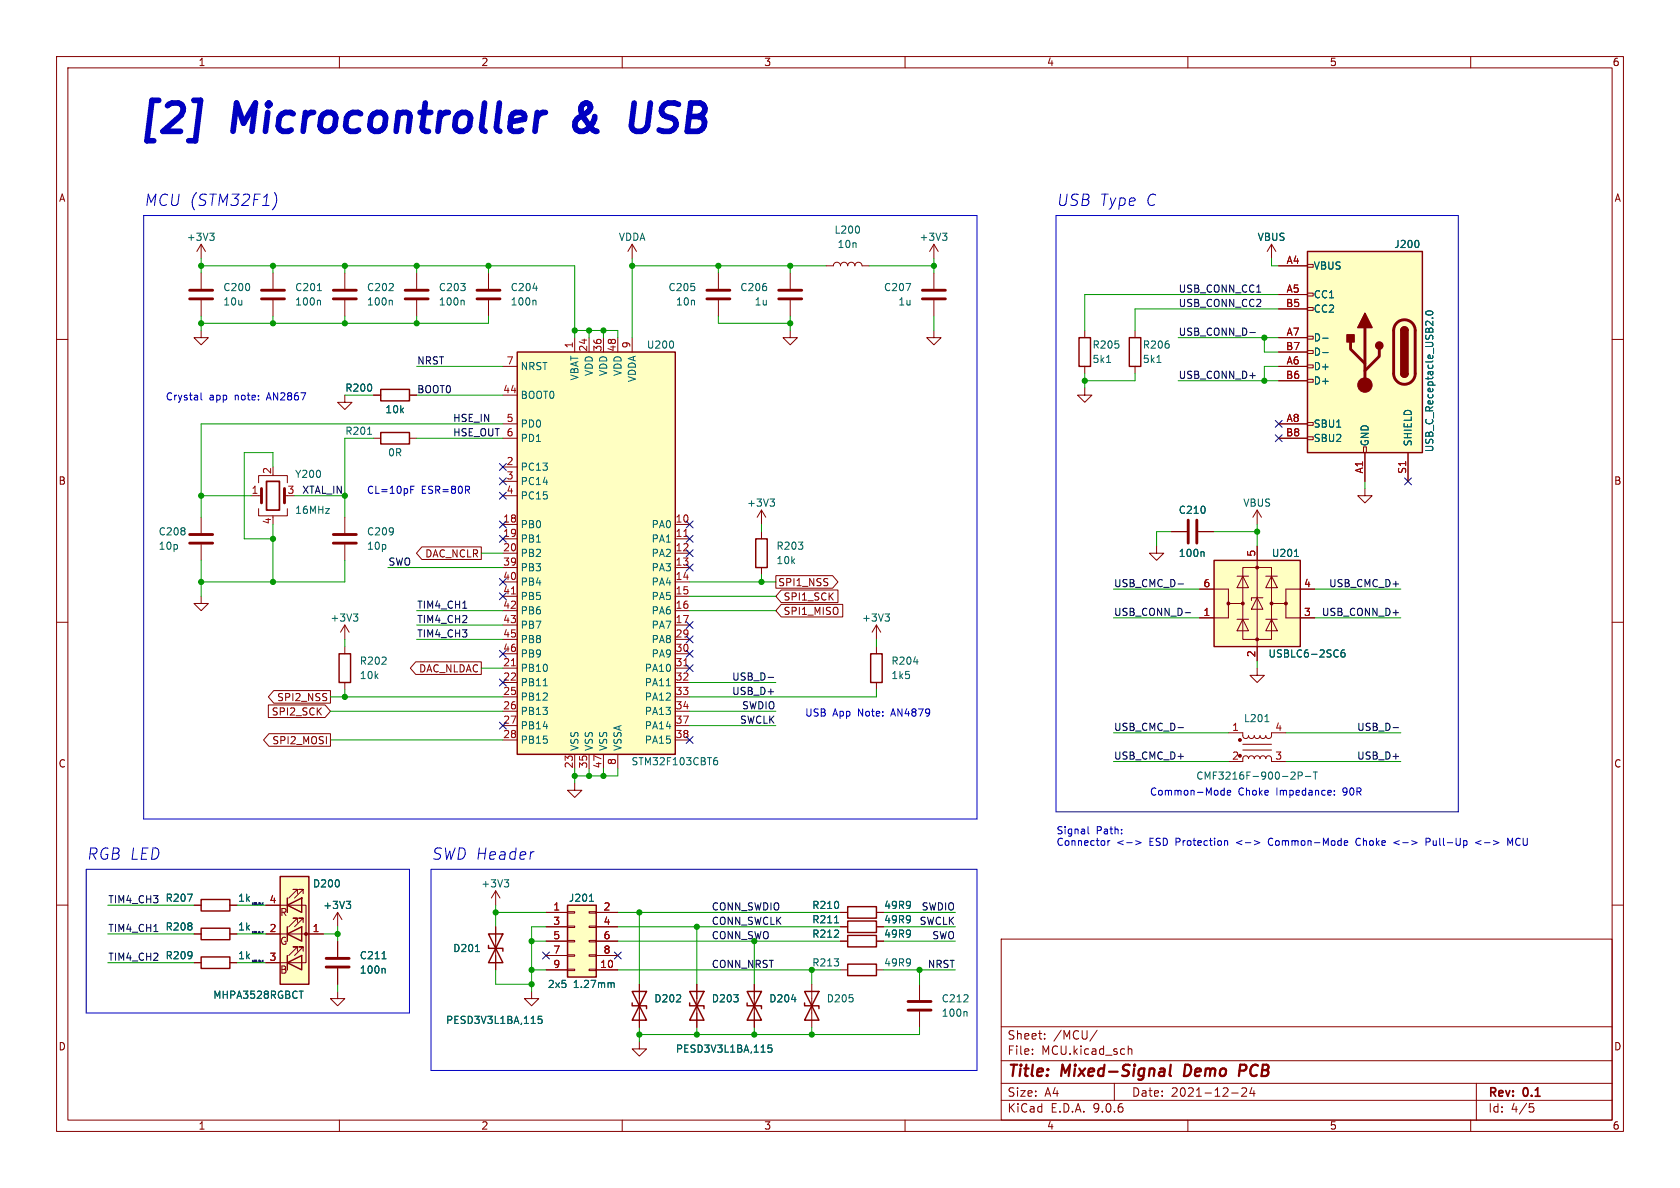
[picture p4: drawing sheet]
<svg xmlns="http://www.w3.org/2000/svg" width="297mm" height="210mm" viewBox="0 0 297 210" stroke-linecap="round" stroke-linejoin="round" font-family="sans-serif">
<g fill="none" stroke="#840000" stroke-width=".18">
<path d="M10 10h277v190h-277zM12 12h273v186h-273zM60 10v2M110 10v2M160 10v2M210 10v2M260 10v2M191.8 58.4v1.3M10 60h2M66 69.9h1.3M72.4 69.9h1.3M191.8 64.8v1.2"/>
<path d="M285 60h2M10 110h2M285 110h2M10 160h2M59.7 161.3l.8 1.3M59.7 161.3l-.8 1.3M59.7 161.3v2.5M177 166h108v32h-108zM285 160h2M60 198v2M110 198v2M160 198v2"/>
<path d="M177 194.5h108M177 191.5h108M177 187.5h108M177 181.5h108M182.5 186.3v.1M182.5 185.5v.1M184.7 183.6v.1M184.7 182.8v.1M194 182.1l-1.3 2M197 191.5v3M199.5 184.9v1.5M199.5 185.5l.2-.1 .3 .1 .1 .9"/>
<path d="M210 198v2M217.7 193.2h1.2M219.5 192.4l.6-.1 .2 .1 .1 .3-.9 1.1h.9M221.3 192.2l-.3 1.1h.9M221.7 192.8v1M260 198v2M261 191.5v6.5M270.4 195.1h.7M270.5 195.7h.4l.3 .3-.2 .5-.5 .1"/>
</g>
<path d="M207 188.2l-.2 1.7 .2 .3M209.6 188.2l-.3 2h.5M220 188.2h-.7l-.3 2M220.1 189.2l-1 .1" fill="none" stroke="#840000" stroke-width=".4"/>
<path d="M190.8 59.7h2v5.1h-2zM67.3 68.8h5.1v2.1h-5.1z" fill="none" stroke="#840000" stroke-width=".25"/>
<path d="M195.6 64.1h.8M61.2 159.3h.8l-.4 .5M61.7 159.8l.3 .3v.3l-.3 .2" fill="none" stroke="#006464" stroke-width=".18"/>
<path d="M231.1 44.5h20.4v35.5h-20.4z" fill="#ffffc2"/>
<g fill="none" stroke="#840000" stroke-width=".18">
<path d="M127 48.3v2.8M127 53.1v2.8M139.7 58.4v1.3h-1.3l1.3 1.3 1.3-1.3h-1.3M146 47h1.3a.64 .64 0 0 1 .7-.6 .64 .64 0 0 1 .6 .6 .64 .64 0 0 1 .6-.6 .64 .64 0 0 1 .7 .6 .64 .64 0 0 1 .6-.6 .64 .64 0 0 1 .6 .6 .64 .64 0 0 1 .7-.6 .64 .64 0 0 1 .6 .6h1.3M165.1 58.4v1.3h-1.3l1.3 1.3 1.3-1.3h-1.3M200.7 58.4v1.3M224.8 43.2l-.8 1.3M224.8 43.2l.8 1.3M224.8 43.2v2.5M226.1 47h5M226.1 52.1h5M226.1 54.6h5"/>
<path d="M226.1 59.7h5M231.1 46.7h1.1v.5h-1.1zM231.1 51.8h1.1v.5h-1.1zM231.1 54.4h1.1v.5h-1.1zM231.1 59.4h1.1v.5h-1.1zM200.7 64.8v1.2M226.1 62.2h5M226.1 64.8h5M226.1 67.3h5M226.1 74.9h5M226.1 77.5h5M231.1 62h1.1v.5h-1.1z"/>
<path d="M231.1 64.5h1.1v.5h-1.1zM231.1 67.1h1.1v.5h-1.1zM231.1 74.7h1.1v.5h-1.1zM231.1 77.2h1.1v.5h-1.1zM241 79h.6v1h-.6zM134.6 90.2v2.5M134.6 94v1.3M134.6 90.2l-.7 1.2M134.6 90.2l.8 1.2M222.2 90.2l.8 1.2M222.2 90.2l-.7 1.2M222.2 90.2v2.5"/>
<path d="M241.3 86.4v1.2h-1.3l1.3 1.3 1.3-1.3h-1.3M241.3 80v5.1M248.9 80v5.1M134.6 100.3v1.3M222.2 118.1v1.3h-1.2l1.2 1.3 1.3-1.3h-1.3"/>
</g>
<path d="M199.6 59.7h2.1v5.1h-2.1zM231.1 44.5h20.4v35.5h-20.4zM247.6 58.4a.64 .64 0 0 1 .7-.6 .64 .64 0 0 1 .6 .6M247.6 66a.64 .64 0 0 0 .7 .7 .64 .64 0 0 0 .6-.7M133.6 95.3h2v5h-2z" fill="none" stroke="#840000" stroke-width=".25"/>
<path d="M125 51.3h4M125 52.8h4M241.3 57.9v10.2M246.9 57.1a1.9 1.9 0 0 1 2.1-.4 1.9 1.9 0 0 1 1.2 1.7v7.6a1.91 1.91 0 0 1-1.9 1.9 1.91 1.91 0 0 1-1.9-1.9v-7.7l.2-.7zM238.8 60.5v1.2l2.5 2.6M243.8 61.7v1.3l-2.5 2.5" fill="none" stroke="#840000" stroke-width=".51"/>
<g fill="#840000" stroke="#840000" stroke-width=".25">
<path d="M247.6 58.4h1.3v7.6h-1.3z"/>
<path d="M247.8 58a.64 .64 0 0 1 .7-.2 .64 .64 0 0 1 .4 .6h-1.3z"/>
<path d="M247.6 66h1.3a.64 .64 0 0 1-.6 .7 .64 .64 0 0 1-.7-.7z"/>
<path d="M241.3 55.4l1.3 2.5h-2.6z"/>
<path d="M238.1 59.2h1.3v1.3h-1.3z"/>
<circle cx="243.8" cy="61.1" r=".63"/>
</g>
<circle cx="241.3" cy="68.1" r="1.27" fill="#840000" stroke="#840000" stroke-width=".18"/>
<path d="M151.9 40.2v.8M233.8 59.8h1M250.7 42.6l.1 .4-.1 .6M252.1 55.1a.75 .75 0 0 1 1.2 .3 .72 .72 0 0 1-1.3-.1zM253.2 56.2h.1M204.5 64.1h.7M233.8 62.3h1M136.1 88.2h.8l-.4 .5M136.7 88.7l.2 .2v.3l-.2 .3" fill="none" stroke="#006464" stroke-width=".18"/>
<path d="M214.6 99.1h15.3v15.2h-15.3z" fill="#ffffc2"/>
<path d="M214.6 99.1h15.3v15.2h-15.3zM59.9 115.6h2.1v5.1h-2.1z" fill="none" stroke="#840000" stroke-width=".25"/>
<g fill="none" stroke="#840000" stroke-width=".18">
<path d="M61 48.3v2.8M61 53.1v2.8M73.7 48.3v2.8M73.7 53.1v2.8M86.4 48.3v2.8M86.4 53.1v2.8M111.8 43.2l-.8 1.3M111.8 43.2l.7 1.3M111.8 43.2v2.5M139.7 48.3v2.8M139.7 53.1v2.8M165.1 43.2l.8 1.3"/>
<path d="M165.1 43.2l-.8 1.3M165.1 43.2v2.5M165.1 48.3v2.8M165.1 53.1v2.8M204.5 96.5v1.3h-1.3l1.3 1.3 1.2-1.3h-1.2M207 94h2.8M211.8 94h2.8M222.2 96.5v20.3M35.6 105.4v1.3h1.2l-1.2 1.3-1.3-1.3h1.3M61 110.5v2.5M61 114.3v1.3M61 110.5l-.8 1.3"/>
<path d="M61 110.5l.7 1.3M212.1 104.1h5.1v2.6h2.5M217.2 106.7v2.5h-5.1M218.7 101.9h2M218.7 109.5h2M219.7 100.3h5.1v12.7h-5.1zM219.7 101.9l1 2h-2zM219.7 109.5l1 2h-2zM222.2 105.7l1.1 2h-2.1zM223.3 105.7h-2.1v.5M223.8 101.9h2M223.8 109.5h2"/>
<path d="M224.8 101.9l1 2h-2zM224.8 109.5l1 2h-2zM227.3 106.7v2.5h5.1M232.4 104.1h-5.1v2.6h-2.5M61 120.7v1.2M217.2 134.6h2.5l.1-.7 .4-.3 .4 .2 .1 .3 .2-.3 .3-.2 .4 .2 .1 .3 .2-.3 .3-.2 .4 .1 .2 .4 .2-.4 .4-.1 .3 .2 .1 .3 .2-.4 .4-.1 .3 .3 .1 .7h2.5M217.2 129.5h2.5l.1 .8 .4 .3 .4-.2 .1-.4 .1 .4 .3 .1 .5-.1 .1-.4 .2 .4 .3 .1 .4-.1 .2-.4 .1 .3 .2 .2h.5l.2-.5 .2 .4 .4 .1 .3-.2 .1-.8h2.5M219.7 132.6h5.1M219.7 131.6h5.1"/>
</g>
<g fill="#840000" stroke="#840000" stroke-width=".18">
<circle cx="217.2" cy="106.7" r=".25"/>
<circle cx="219.7" cy="106.7" r=".25"/>
<circle cx="222.2" cy="100.3" r=".25"/>
<circle cx="222.2" cy="113" r=".25"/>
<circle cx="224.8" cy="106.7" r=".25"/>
<circle cx="227.3" cy="106.7" r=".25"/>
<circle cx="219.2" cy="133.6" r=".25"/>
<circle cx="219.2" cy="130.8" r=".25"/>
</g>
<g fill="none" stroke="#006464" stroke-width=".18">
<path d="M69.2 53.1l.2 .2v.6M81.9 53.1l.2 .2v.6M94.2 51h.8M94.6 53.1l.2 .2v.6M160.2 50.1h.8l-.5 1.3M166.6 41.2h.8l-.4 .5M167.2 41.7l.2 .2v.3l-.2 .3M212.7 97.5l.2 .2v.7M228.8 98.4h.8M62.5 108.5h.8l-.5 .5M63 109l.3 .3v.3l-.3 .2M237.7 114.9h-.4a.86 .86 0 0 0 0 1.2l.4-.1 .1-.4-.2-.2h-.4l-.1 .2"/>
<path d="M223.6 127.6h.7M228.7 136.5l.3 .2-.1 .3-.7 .7h.8M229.5 137.1h.6l.1-.2v-.3l-.7-.1v1.2M230.8 137.3h.9M232.2 136.5h.7M232.5 136.5v1.2"/>
</g>
<path d="M58.9 51.3h4.1M58.9 52.8h4.1M71.6 51.3h4.1M71.6 52.8h4.1M84.3 51.3h4.1M84.3 52.8h4.1M137.7 51.3h4M137.7 52.8h4M163.1 51.3h4M163.1 52.8h4M210.1 91.9v4.1M211.6 91.9v4.1" fill="none" stroke="#840000" stroke-width=".51"/>
<path d="M49.5 154.9h5.1v19.1h-5.1z" fill="#ffffc2"/>
<path d="M35.6 159h5v2h-5zM49.5 154.9h5.1v19.1h-5.1zM50.8 158.8v2.5M50.8 160l2.5-1.2v2.5zM50.8 165.1l2.5-1.3v2.6zM50.8 170.2l2.5-1.3v2.6zM50.8 163.8v2.6M50.8 168.9v2.6M111.8 175.3l2.5 5h-2.5l2.5-5zM111.8 177.3v.5h2.5v.5" fill="none" stroke="#840000" stroke-width=".25"/>
<g fill="none" stroke="#840000" stroke-width=".18">
<path d="M52.6 158v-.8h-.8h.8l-1.5 1.6M53.3 158.8h.1M53.6 158v-.8h-.8h.8l-1.5 1.6M34.3 160h1.3M40.6 160h1.3M47 160h7.1v10.2h-7.1M47 165.1h10.1M52.6 163.1v-.8h-.8h.8l-1.5 1.5M52.6 168.1v-.7h-.8h.8l-1.5 1.5M53.6 163.1v-.8h-.8h.8l-1.5 1.5M53.6 168.1v-.7h-.8h.8l-1.5 1.5M113 174v7.6"/>
<path d="M162.6 174v2.8M162.6 178.8v2.8"/>
</g>
<circle cx="54.1" cy="165.1" r=".25" fill="#840000" stroke="#840000" stroke-width=".18"/>
<path d="M33.2 158.1h.8l-.5 1.2M52.9 175.2h.7M170.8 178.8l.2 .2v.6M136.4 184.7h-.6v.6l.1-.1 .5 .1 .1 .2-.1 .4-.2 .1-.4-.1" fill="none" stroke="#006464" stroke-width=".18"/>
<path d="M160.5 177h4.1M160.5 178.6h4.1" fill="none" stroke="#840000" stroke-width=".51"/>
<path d="M91.4 62.2h28v71.2h-28z" fill="#ffffc2"/>
<path d="M91.4 62.2h28v71.2h-28zM153.9 115.6h2.1v5.1h-2.1zM35.6 164.1h5v2h-5zM35.6 169.2h5v2h-5zM86.4 165.1l2.5 5.1h-2.5l2.5-5.1zM86.4 167.1v.5h2.5v.5M121.9 175.3l2.6 5h-2.6l2.6-5zM121.9 177.3v.5h2.6v.5M132.1 175.3l2.5 5h-2.5l2.5-5zM132.1 177.3v.5h2.5v.5" fill="none" stroke="#840000" stroke-width=".25"/>
<g fill="none" stroke="#840000" stroke-width=".18">
<path d="M35.6 58.4v1.3h1.2l-1.2 1.3-1.3-1.3h1.3M35.6 43.2v2.5M35.6 48.3v2.8M35.6 53.1v2.8M35.6 43.2l-.8 1.3M35.6 43.2l.7 1.3M48.3 48.3v2.8M48.3 53.1v2.8M101.6 59.7v2.5M104.1 59.7v2.5M106.7 59.7v2.5M109.2 59.7v2.5"/>
<path d="M111.8 59.7v2.5M88.9 64.8h2.5M88.9 69.9h2.5M88.9 74.9h2.5M88.9 77.5h2.5M191.8 68.6v1.3h-1.3l1.3 1.2 1.2-1.2h-1.2M35.6 91.4v2.8M35.6 96.3v2.8M44.4 87.6h1.8M45.7 85.3v-1.2h5.1v1.2M45.7 89.9v1.3h5.1v-1.3M48.3 91.2v.2"/>
<path d="M88.9 82.6h2.5M88.9 85.1h2.5M88.9 87.6h2.5M88.9 92.7h2.5M88.9 95.3h2.5M88.9 97.8h2.5M119.4 92.7h2.5M119.4 95.3h2.5M119.4 97.8h2.5M88.9 100.3h2.5M88.9 102.9h2.5M88.9 105.4h2.5"/>
<path d="M88.9 108h2.5M88.9 110.5h2.5M88.9 113h2.5M88.9 115.6h2.5M88.9 118.1h2.5M119.4 100.3h2.5M119.4 102.9h2.5M119.4 105.4h2.5M119.4 108h2.5M119.4 110.5h2.5M119.4 113h2.5M119.4 115.6h2.5"/>
<path d="M119.4 118.1h2.5M154.9 114.3v1.3M88.9 120.7h2.5M88.9 123.2h2.5M88.9 125.7h2.5M88.9 128.3h2.5M88.9 130.8h2.5M101.6 138.4v1.3h1.3l-1.3 1.3-1.3-1.3h1.3M101.6 133.4v2.5M104.1 133.4v2.5M106.7 133.4v2.5M109.2 133.4v2.5"/>
<path d="M119.4 120.7h2.5M119.4 123.2h2.5M119.4 125.7h2.5M119.4 128.3h2.5M119.4 130.8h2.5M154.9 120.7v1.2M87.6 157.5v2.5M87.6 157.5l-.7 1.3M87.6 157.5l.8 1.3M34.3 165.1h1.3M34.3 170.2h1.3M40.6 165.1h1.3"/>
<path d="M40.6 170.2h1.3M59.7 175.3v1.2h1.3l-1.3 1.3-1.3-1.3h1.3M59.7 166.4v2.8M59.7 171.2v2.8M87.6 163.8v7.7M94 175.3v1.2h1.2l-1.2 1.3-1.3-1.3h1.3M123.2 174v7.6M133.3 174v7.6M113 184.2v1.2h1.3l-1.3 1.3-1.2-1.3h1.2"/>
</g>
<path d="M120.9 94.8h.7M90.4 105h.7M90.4 117.7h.7M120.9 117.7h.7" fill="none" stroke="#a90000" stroke-width=".18"/>
<g fill="none" stroke="#006464" stroke-width=".18">
<path d="M37.1 41.2h.8l-.5 .5M37.6 41.7l.3 .2v.3l-.3 .3M56.1 51.4h.7M56.5 53.1l.2 .2v.6M119 60.5v.8M161.5 117h.8M96 121.2h.8M117.8 121.2h.7M126.3 134.5l.3-.1 .3 .3-.1 .4h-.5M126.8 133.9l-.5 .2M89.1 155.5h.8l-.4 .5M89.7 156l.2 .2v.3l-.2 .3"/>
<path d="M67.5 169.5h.8M67.9 171.2l.2 .2v.6M84.1 168.2h.7M95.8 179.6h-.6l-.1 .7 .2-.2 .4 .1 .1 .2v.4l-.2 .1-.5-.1M139.9 176.7h.8"/>
</g>
<path d="M33.5 51.3h4.1M33.5 52.8h4.1M46.2 51.3h4.1M46.2 52.8h4.1M33.5 94.5h4.1M33.5 96h4.1M46.2 86.4v2.5M50.3 86.4v2.5M57.7 169.4h4M57.7 170.9h4" fill="none" stroke="#840000" stroke-width=".51"/>
<path d="M47.1 85.1h2.3v5.1h-2.3z" fill="none" stroke="#840000" stroke-width=".3"/>
<path d="M100.3 160h5.1v12.7h-5.1z" fill="#ffffc2"/>
<path d="M67.3 76.5h5.1v2h-5.1zM100.3 160h5.1v12.7h-5.1zM142.2 175.3l2.6 5h-2.6l2.6-5zM142.2 177.3v.5h2.6v.5M149.9 162.8h5v2h-5zM149.9 170.4h5v2.1h-5zM149.9 165.4h5v2h-5zM149.9 160.3h5v2h-5z" fill="none" stroke="#840000" stroke-width=".25"/>
<g fill="none" stroke="#840000" stroke-width=".18">
<path d="M226.1 47h5M226.1 52.1h5M226.1 54.6h5M226.1 59.7h5M61 69.9v1.2h1.2l-1.2 1.3-1.3-1.3h1.3M66 77.5h1.3M66 69.9h1.3M72.4 77.5h1.3M72.4 69.9h1.3M226.1 77.5h5M226.1 62.2h5M226.1 64.8h5"/>
<path d="M226.1 67.3h5M226.1 74.9h5M61 91.4v2.8M61 96.3v2.8M74.6 96.7h10.5v2.2h-10.5l-1-1.1zM207 94h2.8M211.8 94h2.8M222.2 96.5v2.6M241.3 80v5.1M248.9 80v5.1M73.5 117h11.6v2.2h-11.6l-1-1.1zM137.2 101.8h10l.9 1.1-.9 1.1h-10z"/>
<path d="M138.1 104.3h10v2.2h-10l-.9-1.1zM138.1 106.8h10.9v2.3h-10.9l-.9-1.1zM154.9 110.5l-.7 1.3M154.9 110.5l.8 1.3M154.9 110.5v2.5M212.1 104.1h2.5M212.1 109.2h2.5M222.2 114.3v2.5M229.9 104.1h2.5M229.9 109.2h2.5M47.4 124.6h10.1l.9 1.1-.9 1.1h-10.1zM47.5 129.7h10.9v2.2h-10.9l-.9-1.1z"/>
<path d="M48.4 122.1h10v2.2h-10l-1-1.1zM34.3 160h1.3M34.3 165.1h1.3M34.3 170.2h1.3M40.6 160h1.3M40.6 165.1h1.3M40.6 170.2h1.3M47 160h2.5M47 165.1h2.5M47 170.2h2.5M54.6 165.1h2.5M59.7 166.4v2.8"/>
<path d="M59.7 171.2v2.8M87.6 163.8v2.6M87.6 168.9v2.6M96.5 161.3h3.8M96.5 163.8h3.8M96.5 166.4h3.8M96.5 168.9h3.8M96.5 171.5h3.8M100.3 161.2h1.3v.2h-1.3zM100.3 163.7h1.3v.3h-1.3zM100.3 166.2h1.3v.3h-1.3zM100.3 168.8h1.3v.2h-1.3z"/>
<path d="M100.3 171.3h1.3v.3h-1.3zM104.1 161.2h1.3v.2h-1.3zM104.1 163.7h1.3v.3h-1.3zM104.1 166.2h1.3v.3h-1.3zM104.1 168.8h1.3v.2h-1.3zM104.1 171.3h1.3v.3h-1.3zM105.4 161.3h3.8M105.4 163.8h3.8M105.4 166.4h3.8M105.4 168.9h3.8M105.4 171.5h3.8M113 174v2.5"/>
<path d="M113 179.1v2.5M123.2 174v2.5M123.2 179.1v2.5M133.3 174v2.5M133.3 179.1v2.5M143.5 174v7.6M148.6 161.3h1.3M148.6 163.8h1.3M148.6 166.4h1.3M148.6 171.5h1.3M154.9 161.3h1.3M154.9 163.8h1.3"/>
<path d="M154.9 166.4h1.3M154.9 171.5h1.3"/>
</g>
<g fill="none" stroke="#006464" stroke-width=".18">
<path d="M233.8 59.8h1M250.7 42.6l.1 .4-.1 .6M252.1 55.1a.75 .75 0 0 1 1.2 .3 .72 .72 0 0 1-1.3-.1zM253.2 56.2h.1M65 76.8h.7M233.8 62.3h1M212.7 97.5l.2 .2v.7M228.8 98.4h.8M156.5 108.5h.7l-.4 .5M157 109l.2 .3v.3l-.2 .2M237.7 114.9h-.4a.86 .86 0 0 0 0 1.2l.4-.1 .1-.4-.2-.2h-.4l-.1 .2M33.2 158.1h.8l-.5 1.2"/>
<path d="M61.2 159.3h.8l-.4 .5M61.7 159.8l.3 .3v.3l-.3 .2M104.2 159.3h.7M52.9 175.2h.7M67.5 169.5h.8M67.9 171.2l.2 .2v.6M84.1 168.2h.7M95.8 179.6h-.6l-.1 .7 .2-.2 .4 .1 .1 .2v.4l-.2 .1-.5-.1M108.2 173.7l.4 .2v.7M139.9 176.7h.8M147.5 163.1h.8M136.4 184.7h-.6v.6l.1-.1 .5 .1 .1 .2-.1 .4-.2 .1-.4-.1"/>
</g>
<path d="M58.9 94.5h4.1M58.9 96h4.1" fill="none" stroke="#840000" stroke-width=".51"/>
<path d="M221 58.8h.9M81.8 107.5h.7M135.8 119.7h1M208.3 103.2h.9M209.5 108.3h1M208.3 128.6h.9M246.3 128.6h.9M27.2 164.7h.7" fill="none" stroke="#0f0f0f" stroke-width=".18"/>
<g fill="none" stroke="#0000c2" stroke-width=".18">
<path d="M25.4 38.1h147.3v106.7h-147.3zM48.5 34a2.26 2.26 0 0 1 0 2.7M186.7 38.1h71.1v105.4h-71.1zM35.5 69.4v1.1l.2 .2M72.6 86.6h.4M72.6 85.9h.6M82.6 86.6l.4 .6M82.9 86l.1 .2-.1 .4M216.4 139.3v1.3M216.4 139.8l-.3-.1-.2 .1M235.9 139.8v.1M15.2 153.7h57.2v25.4h-57.2z"/>
<path d="M76.2 153.7h96.5v35.5h-96.5zM192.4 146.1v1.1l.1 .2M195.9 148.6v.8M196.2 148.6l-.3 .2M200.8 148.6l.9 .4-.9 .3M215.9 140.4l.2 .2 .3-.1M216.5 148.7h.5v.7M217 140.1l.6-.1-.1-.2-.4-.1-.1 .2v.6h.5M221.7 148.6l1 .4-1 .3M224.5 148.2l-.3 .5 .3 .7M235.9 140.4v.2M237.7 149l.6-.1-.1-.2-.4-.1-.1 .2v.6h.5"/>
<path d="M240.1 148.2a.68 .68 0 0 0-.4 .6 .68 .68 0 0 0 .4 .6M247.4 148.6l-1 .4 1 .3M252.1 148.8h.6l.1-.2v-.3l-.7-.1v1.2M261.8 148.6l-.9 .4 .9 .3M266.6 149.4v-1.2l.4 .9 .4-.9v1.2"/>
</g>
<g fill="none" stroke="#009600" stroke-width=".18">
<path d="M35.6 47h66v12.7M35.6 45.7v2.6M35.6 55.9v2.5M48.3 47v1.3M48.3 55.9v1.3M61 47v1.3M61 55.9v1.3M73.7 47v1.3M73.7 55.9v1.3M86.4 55.9v1.3h-50.8M86.4 47v1.3M101.6 58.4h7.6v1.3"/>
<path d="M104.1 58.4v1.3M106.7 58.4v1.3M111.8 45.7v14M111.8 47h34.2M127 55.9v1.3h12.7M127 47v1.3M139.7 47v1.3M139.7 55.9v2.5M153.7 47h11.4M165.1 45.7v2.6M165.1 55.9v2.5M208.3 59.7h17.8"/>
<path d="M223.5 59.7v2.5h2.6M224.8 45.7v1.3h1.3M226.1 52.1h-34.3v6.3M226.1 54.6h-25.4v3.8M61 69.9h5M66 77.5h-5v13.9M73.7 64.8h15.2M73.7 69.9h15.2M73.7 77.5h15.2M88.9 74.9h-53.3v16.5M191.8 66v2.6M200.7 66v1.3h-8.9"/>
<path d="M208.3 67.3h17.8M226.1 64.8h-2.6v2.5M35.6 99.1v6.3M35.6 87.6h8.8M48.3 82.6v-2.6h-5.1v15.3h5.1M48.3 92.7v10.2M52.1 87.6h8.9M61 99.1v3.8h-25.4M85.1 97.8h3.8M134.6 92.7v1.3M207 94h-2.5v2.5M214.6 94h7.6"/>
<path d="M222.2 92.7v3.8M241.3 85.1v1.3M61 113v1.3M68.6 100.3h20.3M73.7 108h15.2M73.7 110.5h15.2M73.7 113h15.2M85.1 118.1h3.8M121.9 102.9h15.3M121.9 108h15.3M121.9 105.4h15.3M134.6 101.6v1.3"/>
<path d="M154.9 113v1.3M196.8 109.2h15.3M196.8 104.1h15.3M222.2 116.8v1.3M232.4 109.2h15.2M232.4 104.1h15.2M58.4 125.7h30.5M58.4 123.2h30.5M58.4 130.8h30.5M61 121.9v1.3M101.6 135.9v2.5M104.1 135.9v1.3"/>
<path d="M106.7 135.9v1.3M109.2 135.9v1.3h-7.6M121.9 125.7h15.3M121.9 120.7h15.3M121.9 128.3h15.3M154.9 121.9v1.3h-33M196.8 134.6h20.4M196.8 129.5h20.4M227.3 134.6h20.3M227.3 129.5h20.3M19 170.2h15.3M19 160h15.3"/>
<path d="M19 165.1h15.3M41.9 170.2h5.1M41.9 160h5.1M41.9 165.1h5.1M57.1 165.1h2.6M59.7 163.8v2.6M59.7 174v1.3M87.6 161.3h8.9M87.6 160v3.8M87.6 171.5v2.5h6.4M94 166.4h2.5M94 171.5h2.5"/>
<path d="M96.5 163.8h-2.5v11.5M109.2 166.4h39.4M109.2 171.5h39.4M109.2 161.3h39.4M109.2 163.8h39.4M113 161.3v12.7M123.2 163.8v10.2M133.3 166.4v7.6M143.5 171.5v2.5M156.2 166.4h12.7M156.2 171.5h12.7M156.2 161.3h12.7"/>
<path d="M156.2 163.8h12.7M162.6 171.5v2.5M113 181.6v2.6M123.2 181.6v1.3M133.3 181.6v1.3M143.5 181.6v1.3M162.6 181.6v1.3h-49.6"/>
</g>
<g fill="none" stroke="#000084" stroke-width=".18">
<path d="M225.5 76.9l1.2 1.2M225.5 74.3l1.2 1.2M226.7 76.9l-1.2 1.2M226.7 74.3l-1.2 1.2M88.3 81.9l1.2 1.3M88.3 94.6l1.2 1.3M88.3 92.1l1.2 1.2M88.3 87l1.2 1.2M88.3 84.5l1.2 1.2M89.5 81.9l-1.2 1.3M89.5 94.6l-1.2 1.3M89.5 92.1l-1.2 1.2"/>
<path d="M89.5 87l-1.2 1.2M89.5 84.5l-1.2 1.2M121.3 94.6l1.2 1.3M121.3 99.7l1.2 1.2M121.3 92.1l1.2 1.2M121.3 97.2l1.2 1.2M122.5 94.6l-1.2 1.3M122.5 99.7l-1.2 1.2M122.5 92.1l-1.2 1.2M122.5 97.2l-1.2 1.2M248.3 84.5l1.2 1.2M249.5 84.5l-1.2 1.2"/>
<path d="M88.3 104.8l1.2 1.2M88.3 115l1.2 1.2M88.3 102.3l1.2 1.2M89.5 104.8l-1.2 1.2M89.5 115l-1.2 1.2M89.5 102.3l-1.2 1.2M121.3 109.9l1.2 1.2M121.3 112.4l1.2 1.2M121.3 117.5l1.2 1.2M121.3 115l1.2 1.2M122.5 109.9l-1.2 1.2M122.5 112.4l-1.2 1.2"/>
<path d="M122.5 117.5l-1.2 1.2M122.5 115l-1.2 1.2M88.3 120l1.2 1.3M88.3 127.7l1.2 1.2M89.5 120l-1.2 1.3M89.5 127.7l-1.2 1.2M121.3 130.2l1.2 1.2M122.5 130.2l-1.2 1.2M95.9 168.3l1.2 1.2M97.1 168.3l-1.2 1.2M108.6 168.3l1.2 1.2M109.8 168.3l-1.2 1.2"/>
</g>
<path d="M96.4 19.9h-.5l-.7 .5M112.1 18.2l-.5 4.1 .4 .7a1.66 1.66 0 0 0 2.2-.3M102 21.1a1.32 1.32 0 0 0 0 1.9" fill="none" stroke="#0000c2" stroke-width="1"/>
<g fill="#009600" stroke="#009600" stroke-width=".18">
<circle cx="48.3" cy="57.2" r=".46"/>
<circle cx="35.6" cy="57.2" r=".46"/>
<circle cx="61" cy="47" r=".46"/>
<circle cx="73.7" cy="47" r=".46"/>
<circle cx="61" cy="57.2" r=".46"/>
<circle cx="61" cy="87.6" r=".46"/>
<circle cx="73.7" cy="57.2" r=".46"/>
<circle cx="35.6" cy="87.6" r=".46"/>
<circle cx="48.3" cy="95.3" r=".46"/>
<circle cx="143.5" cy="182.9" r=".46"/>
<circle cx="143.5" cy="171.5" r=".46"/>
<circle cx="94" cy="166.4" r=".46"/>
<circle cx="87.6" cy="161.3" r=".46"/>
<circle cx="94" cy="174" r=".46"/>
<circle cx="94" cy="171.5" r=".46"/>
<circle cx="86.4" cy="47" r=".46"/>
<circle cx="127" cy="47" r=".46"/>
<circle cx="111.8" cy="47" r=".46"/>
<circle cx="106.7" cy="58.4" r=".46"/>
<circle cx="48.3" cy="47" r=".46"/>
<circle cx="35.6" cy="47" r=".46"/>
<circle cx="101.6" cy="58.4" r=".46"/>
<circle cx="104.1" cy="58.4" r=".46"/>
<circle cx="35.6" cy="102.9" r=".46"/>
<circle cx="61" cy="123.2" r=".46"/>
<circle cx="59.7" cy="165.1" r=".46"/>
<circle cx="123.2" cy="182.9" r=".46"/>
<circle cx="113" cy="182.9" r=".46"/>
<circle cx="133.3" cy="182.9" r=".46"/>
<circle cx="48.3" cy="102.9" r=".46"/>
<circle cx="104.1" cy="137.2" r=".46"/>
<circle cx="165.1" cy="47" r=".46"/>
<circle cx="123.2" cy="163.8" r=".46"/>
<circle cx="162.6" cy="171.5" r=".46"/>
<circle cx="139.7" cy="47" r=".46"/>
<circle cx="139.7" cy="57.2" r=".46"/>
<circle cx="101.6" cy="137.2" r=".46"/>
<circle cx="134.6" cy="102.9" r=".46"/>
<circle cx="106.7" cy="137.2" r=".46"/>
<circle cx="113" cy="161.3" r=".46"/>
<circle cx="222.2" cy="94" r=".46"/>
<circle cx="223.5" cy="67.3" r=".46"/>
<circle cx="223.5" cy="59.7" r=".46"/>
<circle cx="191.8" cy="67.3" r=".46"/>
</g>
<g font-size="7" fill="#0000c2">
<text x="24.1" y="23.9">[2]</text>
<text x="41.4" y="23.9">Microcontroller</text>
<text x="103.7" y="23.9">&amp;</text>
<text x="115.7" y="23.9">USB</text>
</g>
<g font-size="2.8" fill="#0000c2">
<text x="25.4" y="36.6">MCU (STM32F1)</text>
<text x="186.7" y="36.6">USB Type C</text>
<text x="15.2" y="152.2">RGB LED</text>
<text x="76.2" y="152.2">SWD Header</text>
</g>
<g font-size="2.8" fill="#840000">
<text x="178" y="190.9">Title:</text>
<text x="187.7" y="190.9">Mixed-Signal</text>
<text x="210.2" y="190.9">Demo</text>
<text x="220.7" y="190.9">PCB</text>
</g>
<g font-size="2.1" fill="#840000">
<text x="178" y="184">Sheet:</text>
<text x="186.2" y="184">/MCU/</text>
<text x="178" y="186.7">File:</text>
<text x="184.1" y="186.7">MCU.kicad_sch</text>
<text x="178" y="196.9">KiCad</text>
<text x="178" y="194.1">Size:</text>
<text x="184.7" y="194.1">A4</text>
<text x="185.7" y="196.9">E.D.A.</text>
<text x="193.3" y="196.9">9.0.6</text>
<text x="200" y="194.1">Date:</text>
<text x="207" y="194.1">2021-12-24</text>
<text x="263" y="194.3">Rev:</text>
<text x="263" y="196.9">Id:</text>
<text x="267.1" y="196.9">4/5</text>
<text x="269.4" y="194.3">0.1</text>
</g>
<g font-size="1.8" fill="#840000">
<text x="35" y="11.9">1</text>
<text x="85" y="11.9">2</text>
<text x="135" y="11.9">3</text>
<text x="185" y="11.9">4</text>
<text x="235" y="11.9">5</text>
<text x="285" y="11.9">6</text>
<text x="10.3" y="35.9">A</text>
<text x="285.3" y="35.9">A</text>
<text x="10.3" y="85.9">B</text>
<text x="285.3" y="85.9">B</text>
<text x="75.1" y="98.7">DAC_NCLR</text>
<text x="137.5" y="103.8">SPI1_NSS</text>
<text x="138.4" y="106.4">SPI1_SCK</text>
<text x="138.4" y="108.9">SPI1_MISO</text>
<text x="74" y="119.1">DAC_NLDAC</text>
<text x="48.9" y="124.1">SPI2_NSS</text>
<text x="47.9" y="126.7">SPI2_SCK</text>
<text x="48" y="131.8">SPI2_MOSI</text>
<text x="10.3" y="135.9">C</text>
<text x="285.3" y="135.9">C</text>
<text x="49.4" y="162.2">R</text>
<text x="49.4" y="167.2">G</text>
<text x="49.4" y="172.3">B</text>
<text x="10.3" y="185.9">D</text>
<text x="285.3" y="185.9">D</text>
<text x="35" y="199.9">1</text>
<text x="85" y="199.9">2</text>
<text x="135" y="199.9">3</text>
<text x="185" y="199.9">4</text>
<text x="235" y="199.9">5</text>
<text x="285" y="199.9">6</text>
</g>
<g font-size="1.8" fill="#006464">
<text x="147.4" y="41.5">L200</text>
<text x="32.9" y="42.8">+3V3</text>
<text x="109.3" y="42.8">VDDA</text>
<text x="148" y="44">10n</text>
<text x="162.5" y="42.8">+3V3</text>
<text x="222.2" y="42.8">VBUS</text>
<text x="232.2" y="47.9">VBUS</text>
<text x="246.4" y="44">J200</text>
<text x="39.4" y="51.7">C200</text>
<text x="52.1" y="51.7">C201</text>
<text x="64.8" y="51.7">C202</text>
<text x="77.5" y="51.7">C203</text>
<text x="90.2" y="51.7">C204</text>
<text x="118.1" y="51.7">C205</text>
<text x="130.8" y="51.7">C206</text>
<text x="156.2" y="51.7">C207</text>
<text x="232.2" y="52.9">CC1</text>
<text x="39.4" y="54.2">10u</text>
<text x="52.1" y="54.2">100n</text>
<text x="64.8" y="54.2">100n</text>
<text x="77.5" y="54.2">100n</text>
<text x="90.2" y="54.2">100n</text>
<text x="119.4" y="54.2">10n</text>
<text x="133.3" y="54.2">1u</text>
<text x="158.7" y="54.2">1u</text>
<text x="232.2" y="55.5">CC2</text>
<text x="91.9" y="65.6">NRST</text>
<text x="114.3" y="61.8">U200</text>
<text x="193" y="61.8">R205</text>
<text x="193" y="64.4">5k1</text>
<text x="201.9" y="61.8">R206</text>
<text x="201.9" y="64.4">5k1</text>
<text x="232.2" y="60.6">D-</text>
<text x="232.2" y="63.1">D-</text>
<text x="232.2" y="65.6">D+</text>
<text x="60.9" y="69.4">R200</text>
<text x="91.9" y="70.7">BOOT0</text>
<text x="102.5" y="67.4" transform="rotate(-90 102.5 67.4)">VBAT</text>
<text x="105" y="66.6" transform="rotate(-90 105 66.6)">VDD</text>
<text x="107.5" y="66.6" transform="rotate(-90 107.5 66.6)">VDD</text>
<text x="110.1" y="66.6" transform="rotate(-90 110.1 66.6)">VDD</text>
<text x="112.6" y="67.7" transform="rotate(-90 112.6 67.7)">VDDA</text>
<text x="232.2" y="68.2">D+</text>
<text x="60.9" y="77.1">R201</text>
<text x="68" y="73.3">10k</text>
<text x="91.9" y="75.8">PD0</text>
<text x="232.2" y="75.8">SBU1</text>
<text x="68.5" y="80.9">0R</text>
<text x="91.9" y="78.3">PD1</text>
<text x="91.9" y="83.4">PC13</text>
<text x="232.2" y="78.3">SBU2</text>
<text x="242.2" y="79" transform="rotate(-90 242.2 79)">GND</text>
<text x="249.8" y="79" transform="rotate(-90 249.8 79)">SHIELD</text>
<text x="253.6" y="80" transform="rotate(-90 253.6 80)">USB_C_Receptacle_USB2.0</text>
<text x="52.1" y="84.7">Y200</text>
<text x="91.9" y="86">PC14</text>
<text x="91.9" y="88.5">PC15</text>
<text x="132" y="89.8">+3V3</text>
<text x="219.7" y="89.8">VBUS</text>
<text x="27.9" y="94.8">C208</text>
<text x="52.1" y="91">16MHz</text>
<text x="64.8" y="94.8">C209</text>
<text x="91.9" y="93.6">PB0</text>
<text x="115.1" y="93.6">PA0</text>
<text x="208.3" y="91">C210</text>
<text x="27.9" y="97.4">10p</text>
<text x="64.8" y="97.4">10p</text>
<text x="91.9" y="96.1">PB1</text>
<text x="91.9" y="98.7">PB2</text>
<text x="91.9" y="101.2">PB3</text>
<text x="115.1" y="96.1">PA1</text>
<text x="115.1" y="98.7">PA2</text>
<text x="115.1" y="101.2">PA3</text>
<text x="137.2" y="97.4">R203</text>
<text x="137.2" y="99.9">10k</text>
<text x="208.3" y="98.7">100n</text>
<text x="224.7" y="98.7">U201</text>
<text x="91.9" y="103.7">PB4</text>
<text x="91.9" y="106.3">PB5</text>
<text x="115.1" y="103.7">PA4</text>
<text x="115.1" y="106.3">PA5</text>
<text x="58.3" y="110.1">+3V3</text>
<text x="91.9" y="108.8">PB6</text>
<text x="91.9" y="111.4">PB7</text>
<text x="91.9" y="113.9">PB8</text>
<text x="115.1" y="108.8">PA6</text>
<text x="115.1" y="111.4">PA7</text>
<text x="115.1" y="113.9">PA8</text>
<text x="152.3" y="110.1">+3V3</text>
<text x="63.5" y="117.7">R202</text>
<text x="91.9" y="116.4">PB9</text>
<text x="91.9" y="119">PB10</text>
<text x="113.9" y="119">PA10</text>
<text x="115.1" y="116.4">PA9</text>
<text x="157.5" y="117.7">R204</text>
<text x="224.1" y="116.4">USBLC6-2SC6</text>
<text x="63.5" y="120.2">10k</text>
<text x="91.9" y="121.5">PB11</text>
<text x="91.9" y="124.1">PB12</text>
<text x="113.9" y="121.5">PA11</text>
<text x="113.9" y="124.1">PA12</text>
<text x="157.5" y="120.2">1k5</text>
<text x="91.9" y="126.6">PB13</text>
<text x="91.9" y="129.1">PB14</text>
<text x="91.9" y="131.7">PB15</text>
<text x="113.9" y="126.6">PA13</text>
<text x="113.9" y="129.1">PA14</text>
<text x="113.9" y="131.7">PA15</text>
<text x="219.8" y="127.9">L201</text>
<text x="102.5" y="132.8" transform="rotate(-90 102.5 132.8)">VSS</text>
<text x="105" y="132.8" transform="rotate(-90 105 132.8)">VSS</text>
<text x="107.5" y="132.8" transform="rotate(-90 107.5 132.8)">VSS</text>
<text x="110.1" y="132.8" transform="rotate(-90 110.1 132.8)">VSSA</text>
<text x="111.5" y="135.5">STM32F103CBT6</text>
<text x="211.4" y="138">CMF3216F-900-2P-T</text>
<text x="29.2" y="159.6">R207</text>
<text x="42" y="159.6">1k</text>
<text x="55.2" y="157.1">D200</text>
<text x="57" y="160.9">+3V3</text>
<text x="85" y="157.1">+3V3</text>
<text x="100.5" y="159.6">J201</text>
<text x="143.5" y="160.9">R210</text>
<text x="156.2" y="160.9">49R9</text>
<text x="29.2" y="164.7">R208</text>
<text x="42" y="164.7">1k</text>
<text x="143.5" y="163.4">R211</text>
<text x="143.5" y="166">R212</text>
<text x="156.2" y="163.4">49R9</text>
<text x="156.2" y="166">49R9</text>
<text x="29.2" y="169.8">R209</text>
<text x="42" y="169.8">1k</text>
<text x="63.5" y="169.8">C211</text>
<text x="63.5" y="172.3">100n</text>
<text x="80" y="168.5">D201</text>
<text x="143.5" y="171">R213</text>
<text x="156.2" y="171">49R9</text>
<text x="37.6" y="176.8">MHPA3528RGBCT</text>
<text x="96.8" y="174.9">2x5</text>
<text x="101.4" y="174.9">1.27mm</text>
<text x="115.6" y="177.4">D202</text>
<text x="125.7" y="177.4">D203</text>
<text x="135.9" y="177.4">D204</text>
<text x="146.1" y="177.4">D205</text>
<text x="166.4" y="177.4">C212</text>
<text x="166.4" y="179.9">100n</text>
<text x="78.7" y="181.2">PESD3V3L1BA,115</text>
<text x="119.4" y="186.3">PESD3V3L1BA,115</text>
</g>
<g font-size="1.8" fill="#a90000">
<text x="227.3" y="46.7">A4</text>
<text x="227.3" y="51.8">A5</text>
<text x="227.3" y="54.4">B5</text>
<text x="227.3" y="59.4">A7</text>
<text x="89.5" y="64.5">7</text>
<text x="101.3" y="61.7" transform="rotate(-90 101.3 61.7)">1</text>
<text x="103.9" y="62.3" transform="rotate(-90 103.9 62.3)">24</text>
<text x="106.4" y="62.3" transform="rotate(-90 106.4 62.3)">36</text>
<text x="109" y="62.3" transform="rotate(-90 109 62.3)">48</text>
<text x="111.5" y="61.7" transform="rotate(-90 111.5 61.7)">9</text>
<text x="227.3" y="62">B7</text>
<text x="227.3" y="64.5">A6</text>
<text x="88.9" y="69.6">44</text>
<text x="227.3" y="67.1">B6</text>
<text x="89.5" y="74.7">5</text>
<text x="227.3" y="77.2">B8</text>
<text x="227.3" y="74.7">A8</text>
<text x="48" y="83.9" transform="rotate(-90 48 83.9)">2</text>
<text x="89.5" y="82.3">2</text>
<text x="241" y="83.8" transform="rotate(-90 241 83.8)">A1</text>
<text x="248.7" y="83.9" transform="rotate(-90 248.7 83.9)">S1</text>
<text x="44.4" y="87.4">1</text>
<text x="50.7" y="87.4">3</text>
<text x="89.5" y="84.8">3</text>
<text x="89.5" y="87.4">4</text>
<text x="48" y="92.8" transform="rotate(-90 48 92.8)">4</text>
<text x="88.9" y="92.5">18</text>
<text x="88.9" y="95">19</text>
<text x="119.3" y="92.5">10</text>
<text x="119.3" y="95">11</text>
<text x="88.9" y="97.5">20</text>
<text x="88.9" y="100.1">39</text>
<text x="119.3" y="97.5">12</text>
<text x="119.3" y="100.1">13</text>
<text x="222" y="98.5" transform="rotate(-90 222 98.5)">5</text>
<text x="88.9" y="102.6">40</text>
<text x="88.9" y="105.2">41</text>
<text x="88.9" y="107.7">42</text>
<text x="119.3" y="102.6">14</text>
<text x="119.3" y="105.2">15</text>
<text x="119.3" y="107.7">16</text>
<text x="212.7" y="103.9">6</text>
<text x="230.4" y="103.9">4</text>
<text x="88.9" y="110.2">43</text>
<text x="88.9" y="112.8">45</text>
<text x="119.3" y="110.2">17</text>
<text x="119.3" y="112.8">29</text>
<text x="212.7" y="109">1</text>
<text x="230.4" y="109">3</text>
<text x="88.9" y="115.3">46</text>
<text x="88.9" y="117.9">21</text>
<text x="119.3" y="115.3">30</text>
<text x="119.3" y="117.9">31</text>
<text x="222" y="116.3" transform="rotate(-90 222 116.3)">2</text>
<text x="88.9" y="120.4">22</text>
<text x="88.9" y="122.9">25</text>
<text x="88.9" y="125.5">26</text>
<text x="119.3" y="120.4">32</text>
<text x="119.3" y="122.9">33</text>
<text x="119.3" y="125.5">34</text>
<text x="88.9" y="128">27</text>
<text x="88.9" y="130.6">28</text>
<text x="119.3" y="128">37</text>
<text x="119.3" y="130.6">38</text>
<text x="217.7" y="129.3">1</text>
<text x="225.4" y="129.3">4</text>
<text x="101.3" y="135.9" transform="rotate(-90 101.3 135.9)">23</text>
<text x="103.9" y="135.9" transform="rotate(-90 103.9 135.9)">35</text>
<text x="106.4" y="135.9" transform="rotate(-90 106.4 135.9)">47</text>
<text x="109" y="135.3" transform="rotate(-90 109 135.3)">8</text>
<text x="217.7" y="134.4">2</text>
<text x="225.4" y="134.4">3</text>
<text x="47.6" y="159.8">4</text>
<text x="97.7" y="161">1</text>
<text x="106.6" y="161">2</text>
<text x="47.6" y="164.8">2</text>
<text x="55.2" y="164.8">1</text>
<text x="97.7" y="163.6">3</text>
<text x="97.7" y="166.1">5</text>
<text x="106.6" y="163.6">4</text>
<text x="106.6" y="166.1">6</text>
<text x="47.6" y="169.9">3</text>
<text x="97.7" y="168.7">7</text>
<text x="97.7" y="171.2">9</text>
<text x="106" y="171.2">10</text>
<text x="106.6" y="168.7">8</text>
</g>
<g font-size="1.8" fill="#0f0f0f">
<text x="208.3" y="51.8">USB_CONN_CC1</text>
<text x="208.3" y="59.4">USB_CONN_D-</text>
<text x="208.3" y="54.3">USB_CONN_CC2</text>
<text x="73.7" y="64.5">NRST</text>
<text x="73.7" y="69.6">BOOT0</text>
<text x="208.3" y="67">USB_CONN_D+</text>
<text x="80" y="77.2">HSE_OUT 6</text>
<text x="80" y="74.7">HSE_IN</text>
<text x="53.3" y="87.4">XTAL_IN</text>
<text x="68.6" y="100.1">SWO</text>
<text x="73.7" y="107.7">TIM4_CH1</text>
<text x="196.8" y="103.9">USB_CMC_D-</text>
<text x="234.9" y="103.9">USB_CMC_D+</text>
<text x="73.7" y="112.8">TIM4_CH3</text>
<text x="73.7" y="110.2">TIM4_CH2</text>
<text x="196.8" y="109">USB_CONN_D-</text>
<text x="233.6" y="109">USB_CONN_D+</text>
<text x="129.3" y="120.4">USB_D-</text>
<text x="129.3" y="122.9">USB_D+</text>
<text x="131.1" y="125.5">SWDIO</text>
<text x="130.7" y="128">SWCLK</text>
<text x="196.8" y="129.3">USB_CMC_D-</text>
<text x="239.8" y="129.3">USB_D-</text>
<text x="196.8" y="134.4">USB_CMC_D+</text>
<text x="239.8" y="134.4">USB_D+</text>
<text x="19" y="159.8">TIM4_CH3</text>
<text x="125.7" y="161">CONN_SWDIO</text>
<text x="162.8" y="161">SWDIO</text>
<text x="19" y="164.8">TIM4_CH1</text>
<text x="125.7" y="163.6">CONN_SWCLK</text>
<text x="162.5" y="163.6">SWCLK</text>
<text x="164.7" y="166.1">SWO</text>
<text x="19" y="169.9">TIM4_CH2</text>
<text x="125.7" y="171.2">CONN_NRST</text>
<text x="163.9" y="171.2">NRST</text>
</g>
<g font-size="1.8" fill="#0000c2">
<text x="29.2" y="70.9">Crystal</text>
<text x="37" y="70.9">app</text>
<text x="41.6" y="70.9">note:</text>
<text x="47.5" y="70.9">AN2867</text>
<text x="64.8" y="87.4">CL=10pF</text>
<text x="74.5" y="87.4">ESR=80R</text>
<text x="142.2" y="126.8">USB</text>
<text x="147.2" y="126.8">App</text>
<text x="151.8" y="126.8">Note:</text>
<text x="157.8" y="126.8">AN4879</text>
<text x="203.2" y="140.7">Common-Mode</text>
<text x="218.9" y="140.7">Choke</text>
<text x="225.7" y="140.7">Impedance:</text>
<text x="237.7" y="140.7">90R</text>
<text x="186.7" y="147.6">Signal</text>
<text x="186.7" y="149.6">Connector</text>
<text x="193.8" y="147.6">Path:</text>
<text x="197.4" y="149.6">&lt;-&gt;</text>
<text x="203.3" y="149.6">ESD Protection</text>
<text x="219" y="149.6">&lt;-&gt;</text>
<text x="224.9" y="149.6">Common-Mode</text>
<text x="240.6" y="149.6">Choke</text>
<text x="247.4" y="149.6">&lt;-&gt;</text>
<text x="253.3" y="149.6">Pull-Up</text>
<text x="262.3" y="149.6">&lt;-&gt;</text>
<text x="268.2" y="149.6">MCU</text>
</g>
<text font-size="1.8" fill="#009600" x="125.7" y="166.1">CONN_SWO</text>
<g font-size=".5" fill="#0f0f0f">
<text x="44.4" y="160">LED_R_K</text>
<text x="44.4" y="165">LED_G_K</text>
<text x="44.4" y="170.1">LED_B_K</text>
</g>
</svg>
